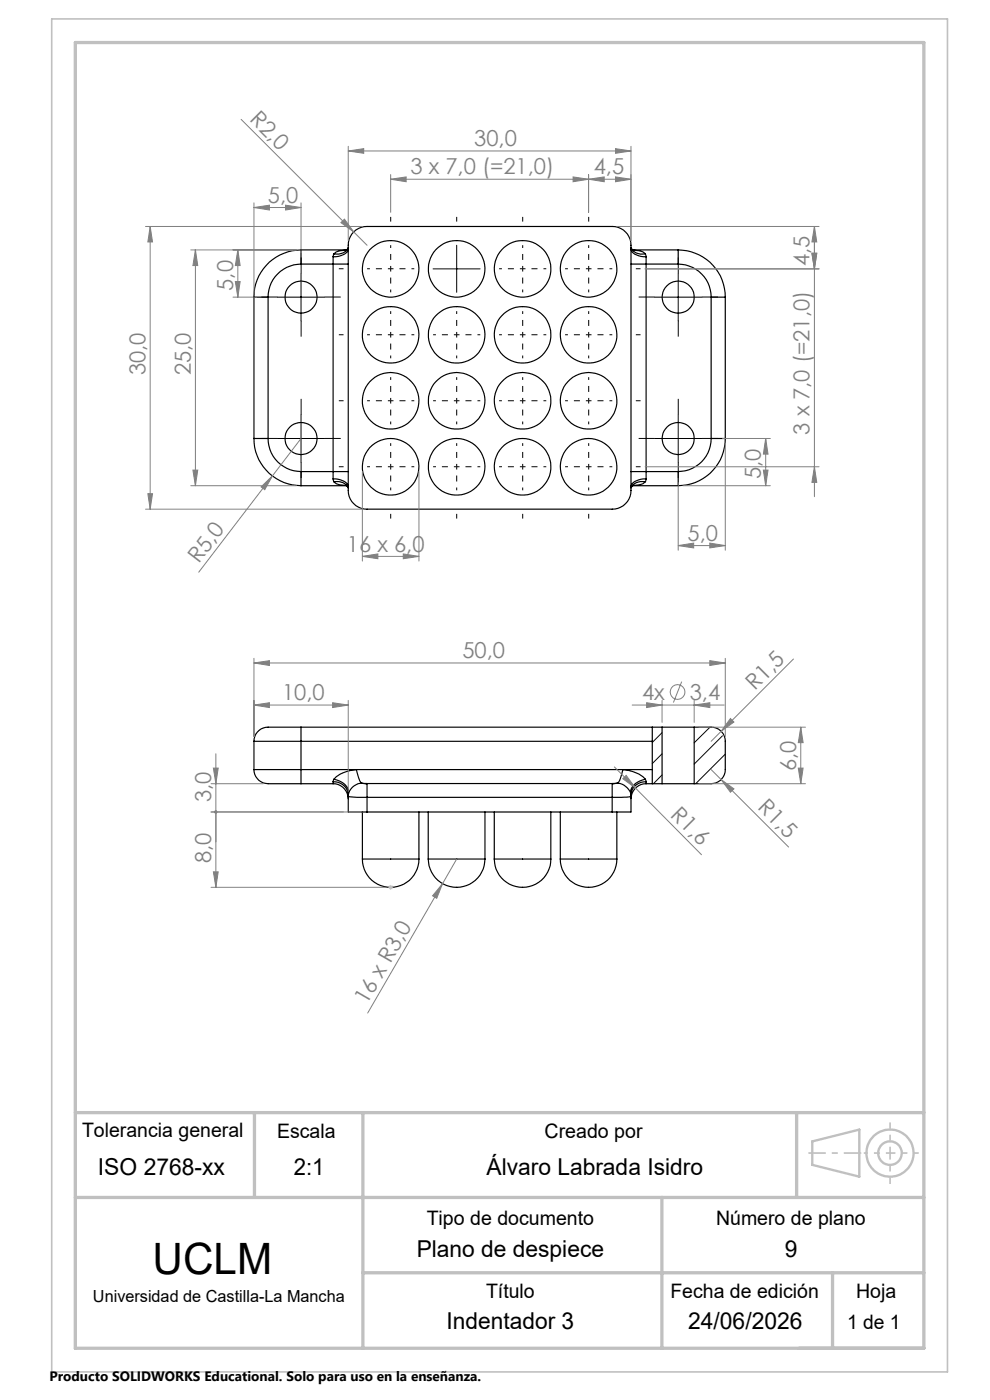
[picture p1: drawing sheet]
<svg xmlns="http://www.w3.org/2000/svg" width="210mm" height="297mm" viewBox="0 0 210 297" stroke-linecap="round" stroke-linejoin="round" font-family="sans-serif">
<g fill="none" stroke="#000" stroke-width=".25">
<path d="M63.9 53a10 10 0 0 0-10 10M63.9 53v3M63.9 56a7 7 0 0 0-7 7M63.9 53l9.6 .1-1.3 .1a1.82 1.82 0 0 0-1.4 .7M63.9 56h6.8M70.7 56h3.2M70.7 54.5v1.5M70.7 56v44M70.8 53.9l-.1 .6M73.3 53.2l.6-.6a2.68 2.68 0 0 1-3.1 1.3M73.9 52.8a2.58 2.58 0 0 1-2.7 1.7h-.5M75 49.2a4 4 0 0 1 2.9-1.2h52a4 4 0 0 1 3.9 4v52a4 4 0 0 1-3.9 4h-52a4 4 0 0 1-4-4v-52a3.8 3.8 0 0 1 1.1-2.8z"/>
<path d="M133.8 52.6l.6 .6M133.8 56h3.3M133.8 52.8a2.58 2.58 0 0 0 2.7 1.7h.6M133.8 52.6a2.68 2.68 0 0 0 3.1 1.3M136.9 53.9l.2 .6M137.1 54.5v1.5M137.1 56v44M137.1 56h6.8M143.9 56a7 7 0 0 1 6.9 7M143.9 53v3M143.9 53a10 10 0 0 1 9.9 10M143.9 53l-9.7 .1h.7a2.81 2.81 0 0 1 2 .8"/>
<path d="M53.9 63h3M53.9 63v30M56.9 63v30M150.8 63h3M150.8 63v30M153.8 63v30M53.9 93a10 10 0 0 0 10 10M53.9 93h3M56.9 93a7 7 0 0 0 7 7M150.8 93a7 7 0 0 1-6.9 7M150.8 93h3M153.8 93a10 10 0 0 1-9.9 10"/>
<path d="M63.9 100v3M63.9 100h6.8M63.9 103h9.6M70.7 100v1.6M70.7 100h3.2M70.7 101.6a3.4 3.4 0 0 1 3.1 1.3l.1 .3M70.7 101.6l.1 .6M70.8 102.2a2.68 2.68 0 0 1 3.1 1.3M70.8 102.2a3.5 3.5 0 0 0 2.7 .8M73.3 102.9l.6 .6M133.8 100h3.3M134.2 103h9.7"/>
<path d="M136.9 102.2a2.68 2.68 0 0 0-3.1 1.3l.6-.6M136.9 102.2a3.5 3.5 0 0 1-2.7 .8M137.1 100v1.6M137.1 101.6a3.4 3.4 0 0 0-3.2 1.3l-.1 .3M137.1 101.6l-.2 .6M137.1 100h6.8M143.9 100v3M53.9 157.3h10M53.9 157.3v6M63.9 154.3v3M63.9 154.3h-6a3.3 3.3 0 0 0-4 3M63.9 157.3h74.5"/>
<path d="M63.9 154.3h76.5M63.9 157.3v6M138.4 154.3v3M138.4 157.3v6M140.4 154.3h6.8M140.4 154.3v12M147.2 154.3h3.6a2.99 2.99 0 0 1 3 3v6a3 3 0 0 1-3 3h-3.6M147.2 154.3v12M53.9 163.3h10M53.9 163.3a3.3 3.3 0 0 0 4 3h6M63.9 163.3v3M63.9 166.3h6.8"/>
<path d="M63.9 163.3h74.5M70.7 165.8a3.1 3.1 0 0 1 3.2 2.8M70.7 165.8v.5M70.7 166.3a3.2 3.2 0 0 1 3.2 3.1M70.8 165.3a3.3 3.3 0 0 1 3.1 2.9M70.8 165.3a6.9 6.9 0 0 1 4.8-2l.4 1.5a1.42 1.42 0 0 0 1 1.4h.5M70.8 165.3l-.1 .5M73.9 168.9l1.9 .3h2.1M73.9 168.9v3.4h4M73.9 168.6v.3M73.9 168.2v.7M73.9 168.2v.4"/>
<path d="M76.9 172.3v9.9M77.5 166.2h.4M77.5 166.2h52.7M77.9 166.2v3M77.9 166.2a3.3 3.3 0 0 0-3.5 1.2l-.5 .8M77.9 169.2h52M77.9 172.3h52M77.9 169.2v3.1M88.9 172.3v9.9M90.8 172.3v9.9M102.9 172.3v9.9M104.8 172.3v9.9"/>
<path d="M116.8 172.3v9.9M118.9 172.3v9.9M129.9 166.2v3M129.9 166.2a3.3 3.3 0 0 1 3.9 2M129.9 166.2h.3M129.9 169.2v3.1M130.8 172.3v9.9M133.8 168.2v.7M133.8 168.2v.4M133.8 168.9l-1 .2-2.9 .1M133.8 168.9v3.4h-3.9M133.8 168.6v.3"/>
<path d="M136.9 165.3a7.1 7.1 0 0 0-4.8-2l-.4 1.5a1.42 1.42 0 0 1-1 1.4h-.5M136.9 165.3a3.3 3.3 0 0 0-3.1 2.9M136.9 165.3l.2 .5M137.1 165.8a3.1 3.1 0 0 0-3.3 2.8M137.1 165.8v.5M137.1 166.3a3.2 3.2 0 0 0-3.3 3.1M137.1 166.3h3.3M138.4 163.3v3M140.4 166.3h6.8M76.9 182.2a6 6 0 0 0 6 6 6 6 0 0 0 6-6M76.9 182.2h12M90.8 182.2a6 6 0 0 0 6.1 6 6 6 0 0 0 6-6"/>
<path d="M90.8 182.2h12.1M104.8 182.2a6 6 0 0 0 6 6 6 6 0 0 0 6-6M104.8 182.2h12M118.9 182.2a6 6 0 0 0 5.9 6 6 6 0 0 0 6-6M118.9 182.2h11.9"/>
<circle cx="82.9" cy="57" r="6"/>
<circle cx="96.9" cy="57" r="6"/>
<circle cx="110.9" cy="57" r="6"/>
<circle cx="124.9" cy="57" r="6"/>
<circle cx="63.9" cy="63" r="3.4"/>
<circle cx="82.9" cy="71" r="6"/>
<circle cx="96.9" cy="71" r="6"/>
<circle cx="110.9" cy="71" r="6"/>
<circle cx="124.9" cy="71" r="6"/>
<circle cx="143.9" cy="63" r="3.4"/>
<circle cx="63.9" cy="93" r="3.4"/>
<circle cx="82.9" cy="99" r="6"/>
<circle cx="82.9" cy="85" r="6"/>
<circle cx="96.9" cy="99" r="6"/>
<circle cx="96.9" cy="85" r="6"/>
<circle cx="110.9" cy="99" r="6"/>
<circle cx="110.9" cy="85" r="6"/>
<circle cx="124.9" cy="99" r="6"/>
<circle cx="124.9" cy="85" r="6"/>
<circle cx="143.9" cy="93" r="3.4"/>
</g>
<g fill="none" stroke="#000" stroke-width=".21">
<path d="M63.9 58v10M91.9 57h9.9M96.9 52v10M143.9 58v10M58.8 63h10.1M138.9 63h10M58.8 93h10.1M63.9 88v10M138.9 93h10M143.9 88v10M140.4 155.4l-2 2.1M140.4 159.9l-2 2.1"/>
<path d="M150.6 154.3l-3.4 3.3M153.2 156.1l-6 6M153.8 160l-6.2 6.3M140.4 164.4l-1.8 1.9"/>
</g>
<g fill="none" stroke="#808080" stroke-width=".21">
<path d="M51.2 25.3l23.8 23.9M73.9 32l3.3-.5v1zM73.9 31v20M73.9 32h59.9M82.9 38l3.2-.5v1.1zM82.9 38h50.9M82.9 37v8M121.6 37.5l3.2 .5-3.2 .6zM124.8 38l3.4-.5v1.1zM124.8 37v8M130.6 37.5l3.2 .5-3.2 .6zM130.6 31.5l3.2 .5-3.2 .5z"/>
<path d="M133.8 31v20M30.9 48h46M31.9 48l.4 3.3h-.9zM31.9 48v60M40.5 53h22.4M41.5 53l.4 3.3h-1zM41.5 53v50M49.9 59.7h1l-.5 3.3zM50.4 53l.5 3.3h-1zM50.4 53v10M53.9 44l3.2-.5v1.1zM53.9 43v19"/>
<path d="M53.9 44h10M60.6 43.5l3.3 .5-3.3 .6zM63.9 43v10.6M72.3 47.2l.8-.7 1.9 2.7zM75 49.2l2.9 2.8M130.8 48h42.9M136.8 57h36.9M172.2 53.7h1l-.4 3.3zM172.8 48l.4 3.3h-1zM172.8 48v57.4M49.4 63h5.1M40.9 99.7h1l-.4 3.3z"/>
<path d="M63.9 93l-21.7 28.4M136.8 99h36.9M153.2 93h10.2M153.8 94v22.7M161.9 99.7h1l-.5 3.3zM162.4 93l.5 3.3h-1zM162.4 93v10M172.8 99l.4 3.3h-1zM30.9 108h46M31.4 104.7h.9l-.4 3.3zM40.5 103h22.4M55.4 103.3l2.4-2.3-1.6 2.9z"/>
<path d="M76.9 118l3.3-.5v1zM76.9 100v19M76.9 118h12M85.5 117.5l3.4 .5-3.4 .5zM88.9 100v19M143.9 115.7l3.2-.5v1zM143.9 102.4v14.3M143.9 115.7h9.9M144.9 103h18.5M150.6 115.2l3.2 .5-3.2 .5zM53.9 139.7v16.5M153.8 139.7v16.5"/>
<path d="M168.3 139.8l-17.5 17.5M45.8 159.9v28.3M53.9 149.6l3.2-.5v1zM53.9 140.6l3.2-.4v1zM53.9 149.6h20M53.9 140.6h99.9M70.6 149.1l3.3 .5-3.3 .5zM73.9 148.6v19.3M134.1 149.6h19.5M137.2 149.1l3.2 .5-3.2 .5zM140.4 148.6v4.6M144.6 144.6l-1.8 4.4"/>
<path d="M147.2 149.6l3.4-.5v1zM147.2 148.6v4.6M148.3 154.3h22.6M150.6 140.2l3.2 .4-3.2 .6zM154.9 152.4l.8 .8-2.7 1.9zM169.9 154.3l.5 3.2h-1.1zM169.9 154.3v12M44.8 166.3h11M44.8 172.3h32.1M45.3 162.9h1l-.5 3.4zM130.3 162.7l4.5 4.5M132.8 164.5l2 2.7-2.7-2z"/>
<path d="M134.8 167.2l14 14.1M148.3 166.3h22.6M150.8 163.3l2.2 2.1M153 165.4l2.7 2-.8 .7zM153 165.4l14.3 14.3M169.3 162.9h1.1l-.5 3.4zM44.8 188.2h37M45.3 185h1l-.5 3.2zM93.9 187.5l-1.3 3.1-.8-.6zM93.9 187.5l-15.9 27.4M96.9 182.2l-3 5.3"/>
<circle cx="143.7" cy="146.8" r="1.55"/>
</g>
<path d="M82.4 188.2h1M82.5 187.9l.7 .7M82.9 187.7v1.1M83.2 187.9l-.7 .7" fill="none" stroke="#c0c0c0" stroke-width=".21"/>
<g fill="none" stroke="#c0c0c0" stroke-width=".5">
<path d="M172.3 242.1l10-2.5v10l-10-2.5z"/>
<circle cx="188.8" cy="244.6" r="2.49"/>
<circle cx="188.8" cy="244.6" r="5"/>
</g>
<g fill="none" stroke="#000" stroke-width=".21" stroke-dasharray="15.2 1.3 1.3 1.3" stroke-linecap="butt">
<path d="M63.9 58v-3.4M72.9 57h-1M82.9 47v-1M96.9 47v-1M110.9 47v-1M124.9 47v-1M134.9 57h1M143.9 58v-3.4M58.9 63h-3.4M63.9 68v3.4M68.9 63h3.4M72.9 71h-1"/>
<path d="M134.9 71h1M138.9 63h-3.4M143.9 68v3.4M148.9 63h3.4M58.9 93h-3.4M63.9 88v-3.4M63.9 98v3.4M68.9 93h3.4M72.9 85h-1M72.9 99h-1M134.9 85h1M134.9 99h1"/>
<path d="M138.9 93h-3.4M143.9 88v-3.4M143.9 98v3.4M148.9 93h3.4M82.9 109v1M96.9 109v1M110.9 109v1M124.9 109v1"/>
</g>
<g fill="none" stroke="#000" stroke-width=".21" stroke-dasharray="15.2 1.3 1.3 1.3" stroke-dashoffset="14.6" stroke-linecap="butt">
<path d="M82.9 57v-5M82.9 57h-5M82.9 57v5M82.9 57h5M110.9 57v-5M110.9 57h-5M110.9 57v5M110.9 57h5M124.9 57v-5M124.9 57h-5M124.9 57v5M124.9 57h5"/>
<path d="M82.9 71v-5M82.9 71h-5M82.9 71v5M82.9 71h5M96.9 71v-5M96.9 71h-5M96.9 71v5M96.9 71h5M110.9 71v-5M110.9 71h-5M110.9 71v5M110.9 71h5"/>
<path d="M124.9 71v-5M124.9 71h-5M124.9 71v5M124.9 71h5M82.9 85v-5M82.9 85h-5M82.9 85v5M82.9 85h5M82.9 99v-5M82.9 99h-5M82.9 99v5M82.9 99h5"/>
<path d="M96.9 85v-5M96.9 85h-5M96.9 85v5M96.9 85h5M96.9 99v-5M96.9 99h-5M96.9 99v5M96.9 99h5M110.9 85v-5M110.9 85h-5M110.9 85v5M110.9 85h5"/>
<path d="M110.9 99v-5M110.9 99h-5M110.9 99v5M110.9 99h5M124.9 85v-5M124.9 85h-5M124.9 85v5M124.9 85h5M124.9 99v-5M124.9 99h-5M124.9 99v5M124.9 99h5"/>
</g>
<path d="M188.8 244.6v-6.5M188.8 244.6v6.6" fill="none" stroke="#c0c0c0" stroke-width=".35" stroke-dasharray="15.2 1.3 1.3 1.3" stroke-dashoffset="13.9" stroke-linecap="butt"/>
<path d="M188.8 244.6h6.1" fill="none" stroke="#c0c0c0" stroke-width=".35" stroke-dasharray="15.2 1.3 1.3 1.3" stroke-dashoffset="14.1" stroke-linecap="butt"/>
<path d="M188.8 244.6h-5.6" fill="none" stroke="#c0c0c0" stroke-width=".35" stroke-dasharray="15.2 1.3 1.3 1.3" stroke-dashoffset="14.4" stroke-linecap="butt"/>
<path d="M182.7 244.6h-11.2" fill="none" stroke="#c0c0c0" stroke-width=".35" stroke-dasharray="15.2 1.3 1.3 1.3" stroke-dashoffset="11.5" stroke-linecap="butt"/>
<path d="M11 4h190v287h-190z" fill="none" stroke="#c0c0c0" stroke-width=".35"/>
<path d="M16 9h180v277h-180zM16 236h180M54 236v18M77 236v50M169 236v18M16 254h180M140.4 254v32M77 270h119M176.6 270v16" fill="none" stroke="#c0c0c0" stroke-width=".7"/>
<g fill="#808080">
<path d="M72.3 47.2l.8-.7 1.9 2.7z"/>
<path d="M154.9 152.4l.8 .8-2.7 1.9z"/>
<path d="M55.4 103.3l2.4-2.3-1.6 2.9z"/>
<path d="M93.9 187.5l-1.3 3.1-.8-.6z"/>
<path d="M132.8 164.5l2 2.7-2.7-2z"/>
<path d="M153 165.4l2.7 2-.8 .7z"/>
<path d="M60.6 43.5l3.3 .5-3.3 .6zM53.9 44l3.2-.5v1.1zM130.6 37.5l3.2 .5-3.2 .6zM124.8 38l3.4-.5v1.1zM121.6 37.5l3.2 .5-3.2 .6zM82.9 38l3.2-.5v1.1z"/>
<path d="M73.9 32l3.3-.5v1zM130.6 31.5l3.2 .5-3.2 .5zM143.9 115.7l3.2-.5v1zM150.6 115.2l3.2 .5-3.2 .5zM76.9 118l3.3-.5v1zM85.5 117.5l3.4 .5-3.4 .5zM137.2 149.1l3.2 .5-3.2 .5zM147.2 149.6l3.4-.5v1zM53.9 149.6l3.2-.5v1zM70.6 149.1l3.3 .5-3.3 .5zM53.9 140.6l3.2-.4v1zM150.6 140.2l3.2 .4-3.2 .6z"/>
<path d="M172.2 53.7h1l-.4 3.3zM172.8 48l.4 3.3h-1z"/>
<path d="M45.3 162.9h1l-.5 3.4zM45.6 171.9a.34 .34 0 0 0-.1 .6 .34 .34 0 0 0 .6-.1 .34 .34 0 0 0-.3-.5v.4v-.4z"/>
<path d="M31.9 48l.4 3.3h-.9zM31.4 104.7h.9l-.4 3.3zM50.4 53l.5 3.3h-1zM49.9 59.7h1l-.5 3.3zM41.5 53l.4 3.3h-1zM40.9 99.7h1l-.4 3.3zM162.4 93l.5 3.3h-1zM161.9 99.7h1l-.5 3.3zM172.2 53.7h1l-.4 3.3zM172.8 99l.4 3.3h-1zM169.9 154.3l.5 3.2h-1.1zM169.3 162.9h1.1l-.5 3.4z"/>
<path d="M45.3 185h1l-.5 3.2zM45.6 171.9a.34 .34 0 0 0-.1 .6 .34 .34 0 0 0 .6-.1 .34 .34 0 0 0-.3-.5v.4v-.4z"/>
</g>
<text font-size="9.2" x="32.4" y="270.2">UCLM</text>
<g font-size="4.9">
<text x="20.8" y="249.2">ISO 2768-xx</text>
<text x="62.3" y="249.2">2:1</text>
<text x="103.2" y="249.2">Álvaro Labrada Isidro</text>
<text x="88.4" y="266.8">Plano de despiece</text>
<text x="166.5" y="266.8">9</text>
<text x="94.7" y="282">Indentador 3</text>
<text x="146" y="282">24/06/2026</text>
</g>
<g font-size="4.7" fill="#808080">
<text x="52.8" y="25.5" transform="rotate(45 52.8 25.5)">R2,0</text>
<text x="100.6" y="31">30,0</text>
<text x="87.1" y="37">3 x 7,0 (=21,0)</text>
<text x="126" y="37">4,5</text>
<text x="56.8" y="43">5,0</text>
<text x="171.7" y="56.5" transform="rotate(-90 171.7 56.5)">4,5</text>
<text x="49.4" y="61.7" transform="rotate(-90 49.4 61.7)">5,0</text>
<text x="30.9" y="79.6" transform="rotate(-90 30.9 79.6)">30,0</text>
<text x="40.5" y="79.6" transform="rotate(-90 40.5 79.6)">25,0</text>
<text x="171.7" y="92.2" transform="rotate(-90 171.7 92.2)">3 x 7,0 (=21,0)</text>
<text x="161.4" y="101.6" transform="rotate(-90 161.4 101.6)">5,0</text>
<text x="42.2" y="119.7" transform="rotate(-53 42.2 119.7)">R5,0</text>
<text x="73.6" y="117">16 x 6,0</text>
<text x="145.8" y="114.7">5,0</text>
<text x="98.1" y="139.6">50,0</text>
<text x="59.8" y="148.6">10,0</text>
<text x="136.2" y="148.5">4x</text>
<text x="146.3" y="148.5">3,4</text>
<text x="160.1" y="146.6" transform="rotate(-45 160.1 146.6)">R1,5</text>
<text x="168.9" y="163.6" transform="rotate(-90 168.9 163.6)">6,0</text>
<text x="44.8" y="170.2" transform="rotate(-90 44.8 170.2)">3,0</text>
<text x="142" y="173.1" transform="rotate(45 142 173.1)">R1,6</text>
<text x="160.5" y="171.5" transform="rotate(45 160.5 171.5)">R1,5</text>
<text x="44.8" y="183.1" transform="rotate(-90 44.8 183.1)">8,0</text>
<text x="77.8" y="213.3" transform="rotate(-60 77.8 213.3)">16 x R3,0</text>
</g>
<g font-size="4.2">
<text x="17.4" y="241.3">Tolerancia general</text>
<text x="58.8" y="241.4">Escala</text>
<text x="115.5" y="241.4">Creado por</text>
<text x="90.5" y="259.8">Tipo de documento</text>
<text x="151.9" y="259.8">Número de plano</text>
<text x="103.1" y="275.4">Título</text>
<text x="142.2" y="275.4">Fecha de edición</text>
<text x="181.6" y="275.4">Hoja</text>
<text x="179.7" y="282">1 de 1</text>
</g>
<text font-size="3.5" x="19.7" y="276.2">Universidad de Castilla-La Mancha</text>
<text font-size="2.9" x="10.5" y="292.9">Producto SOLIDWORKS Educational. Solo para uso en la enseñanza.</text>
</svg>
